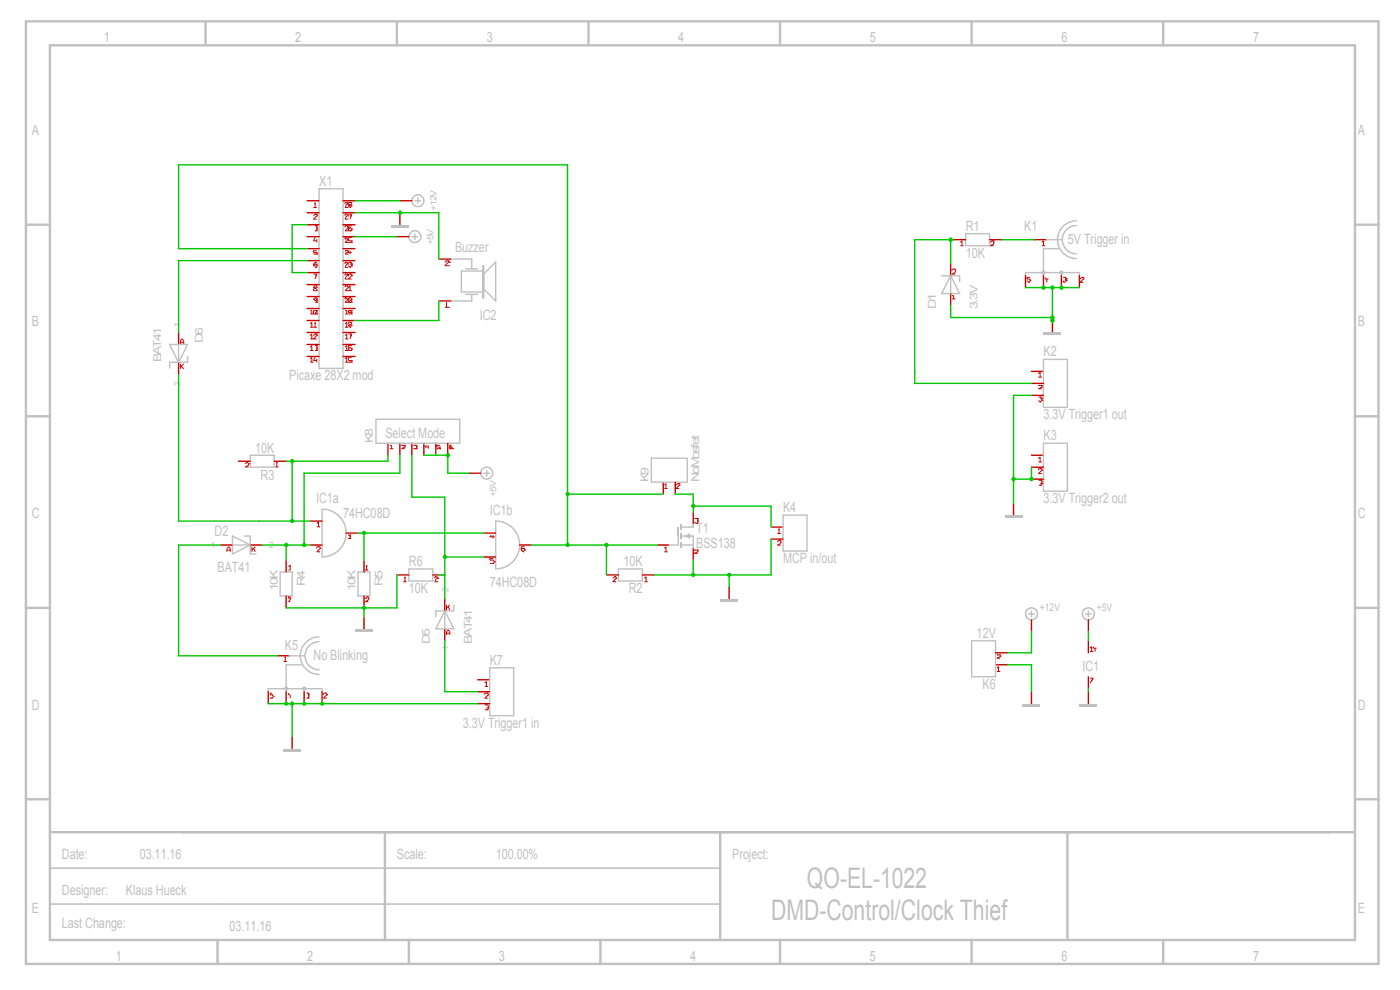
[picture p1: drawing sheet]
<svg xmlns="http://www.w3.org/2000/svg" width="297mm" height="210mm" viewBox="0 0 297 210" stroke-linecap="round" stroke-linejoin="round" font-family="sans-serif">
<path d="M77.2 130.9v2.5" fill="none" stroke="#c80000" stroke-width=".3"/>
<path d="M75.3 133.4h3.8v.6h-3.8z" fill-rule="evenodd" fill="#c0c0c0"/>
<path d="M53.1 96.6h5.1v2.5h-5.1zM59.4 121.3h2.6v5.1h-2.6zM75.9 121.3h2.6v5.1h-2.6zM86.7 120.7h5.1v2.5h-5.1zM131.2 120.7h5.1v2.5h-5.1z" fill="none" stroke="#c0c0c0" stroke-width=".3"/>
<path d="M50.6 97.8h2.5M58.2 97.8h2.5M60.7 118.8v2.5M77.2 118.8v2.5M60.7 126.4v2.5M77.2 126.4v2.5M84.2 122h2.5M91.8 122h2.6M128.7 122h2.5M136.3 122h2.5" fill="none" stroke="#c80000" stroke-width=".3"/>
<g fill="none" stroke="#c80000" stroke-width=".21">
<path d="M52 98.3h.1M52.4 98h.1M52.4 98l-.4 .3M52.4 98l.3 .3M52.7 98.3h.1M52.7 98.3v.4l-.7 .4h.7M58.4 99.1h.7M58.7 98v1.1M77.8 119.9v1M61.2 126.9h.1M61.2 126.9v-.3h.4v.7l-.4 .3h.4M61.2 120.2l.4-.3v1h-.4"/>
<path d="M61.6 126.9h.1M77.4 126.9h.4v-.3h.3v.7l-.7 .3h.7M77.4 120.9h.7M78.1 126.9h.1M85.5 123.4h.8M85.9 122.3v1.1M92.3 122.3h.1M92.3 122.3h.3M92.3 122.3v.4M92.6 122.3h.1M92.6 122.3l.4 .4M93 122.7h.1"/>
<path d="M93 122.7h-.4l-.3 .7h.7M130.4 122.3h.1M130.4 122.3h.3v.4M130.4 122.3l-.4 .4M130.7 122.7h.1M130.7 122.7l-.7 .7h.7M136.7 123.4h.7M136.7 122.7l.4-.4v1.1"/>
</g>
<g fill="none" stroke="#c0c0c0" stroke-width=".51">
<path d="M5.5 4.5h286.9v200h-286.9zM10.6 9.6h276.8v189.8h-276.8zM43.6 4.5v5.1M84.2 4.5v5.1M124.8 4.5v5.1M165.5 4.5v5.1M206.1 4.5v5.1M246.8 4.5v5.1M5.5 47.7h5.1M287.4 47.7h5.1M5.5 88.3h5.1M287.4 88.3h5.1"/>
<path d="M5.5 128.9h5.1M287.4 128.9h5.1M5.5 169.5h5.1M10.6 176.5h276.8M81.7 176.5v22.9M152.8 176.5v22.9M226.4 176.5v22.9M287.4 169.5h5.1M46.1 199.4v5.1M86.7 199.4v5.1M127.4 199.4v5.1M165.5 199.4v5.1"/>
<path d="M206.1 199.4v5.1M246.8 199.4v5.1"/>
</g>
<path d="M10.6 184.1h142.2M10.6 191.8h142.2" fill="none" stroke="#c0c0c0" stroke-width=".34"/>
<path d="M143.8 111.8h.3v1.9h-.3z" fill-rule="evenodd" fill="#c0c0c0"/>
<path d="M139.4 115.6h2.6M147.1 108.6v2.6M147.1 116.2v2.6" fill="none" stroke="#c80000" stroke-width=".3"/>
<g fill="none" stroke="#c80000" stroke-width=".21">
<path d="M140.9 117h.7M140.9 116.3l.4-.3v1M147.3 116.7h.1M147.3 116.7h.7M147.3 110h.7M148 116.7h.1M148 117h.1M148 110h.1M148 110.3h.1M148 110.7h.1M148 117l-.7 .4h.7M148 110v1h-.4l-.3-.3"/>
<path d="M148 116.7v.3"/>
</g>
<path d="M144.5 113.7h2.6" fill="none" stroke="#c0c0c0" stroke-width=".3"/>
<g fill="#c0c0c0">
<path d="M144.4 115h.3v1.2h-.3z" fill-rule="evenodd"/>
<path d="M144.4 113.1h.3v1.2h-.3z" fill-rule="evenodd"/>
<path d="M144.4 111.2h.3v1.2h-.3z" fill-rule="evenodd"/>
</g>
<path d="M143.9 113.7v1.9h-1.9M144.5 115.6h2.6M147.1 111.2v.6h-2.6M147.1 113.7v2.5" fill="none" stroke="#c0c0c0" stroke-width=".3"/>
<path d="M145.2 113.7l1.2-.6v1.2z" fill="#c0c0c0"/>
<g fill="none" stroke="#c80000" stroke-width=".3">
<path d="M93.1 54.9h2.5M201.7 55.9v2.6M202.3 50.8h2.6M209.9 50.8h2.6M37.9 70.5v2.6M37.9 76.9v2.5M93.1 63.8h2.5M201.7 62.3v2.5M46.8 115.6h2.5M53.1 115.6h2.5M140.7 102.3v2.5M143.3 102.3v2.5"/>
<path d="M215 106.7v2.6M94.4 127v2.6M94.4 133.4v2.5"/>
</g>
<g fill="none" stroke="#c80000" stroke-width=".21">
<path d="M94.7 55.3h.1M94.7 55.3h.4M94.7 55.3l-.3 .4M95.1 55.3h.1M95.1 55.3l.3 .4M95.4 55.7h.1M95.4 55.7h-.3l-.7 .7h1M202 57.4v-.3h.7v.7l-.7 .3h.7M202.3 57.1h.1M202.7 57.4h.1M203.7 52.1h.7M203.7 51.4l.4-.3v1"/>
<path d="M210.4 51.1h.1M210.4 51.1h.4M210.4 51.1l-.3 .3M210.8 51.1h.1M210.8 51.4h.1M210.8 51.1v.7l-.7 .3h.7M38.3 72.9v-.7l.3-.3 .4 .3v.7M38.3 77.2v1M38.3 77.5l.7 .7M38.3 72.6h.7M39 77.2l-.7 .7M94.4 65.2h1"/>
<path d="M94.7 64.1v1.1M202 63.4h.7M202 62.7h.3v.7M48.2 117v-.7l.3-.3 .4 .3v.7M48.2 116.7h.7M53.4 116v1M53.8 116.3l.4 .7M54.2 116l-.8 .7M140.9 103.6h.7M140.9 102.9l.4-.3v1M143.8 102.6h.1M143.8 102.6h.3"/>
<path d="M143.8 102.6l-.4 .3M144.1 102.6h.1M144.1 102.9h.1M144.1 102.9l-.7 .7h.7M144.1 102.6v.3M94.7 128.3v1.1M94.7 134.7v-.7l.4-.4 .3 .4v.7M94.7 134.3h.7M95.1 128.7l.3 .7M95.4 128.3l-.7 .7"/>
</g>
<g fill="none" stroke="#c0c0c0" stroke-width=".3">
<path d="M95.6 54.9h4.5v2.1M98.8 57h2.5M102.4 56.4h.2v6.8h-.2zM102.6 57.5h-4.7v4.4h4.7M102.6 58.1l2.6-2.5v8.2l-2.6-2.5M199.8 58.5h3.8v1.2M201.7 58.5l1.9 3.8h-3.8zM201.7 58.5v3.8M204.9 49.6h5v2.5h-5zM36 73.1h3.8l-1.9 3.8zM37.9 73.1v3.8M39.8 75.6v1.2h-3.8v1.3"/>
<path d="M98.8 62.4h2.5M100.1 62.4v1.4h-4.5M138.2 97.2h7.6v5.1h-7.6zM49.3 113.7l3.8 1.9-3.8 1.9zM49.3 115.6h3.8M51.9 113.7h1.2v3.8h1.2M94.4 129.6l1.9 3.8h-3.8zM94.4 129.6v3.8M96.3 128.4v1.2h-3.8v1.3"/>
</g>
<path d="M213.1 109.3h3.8v.6h-3.8z" fill-rule="evenodd" fill="#c0c0c0"/>
<path d="M223.3 68v2.5" fill="none" stroke="#c80000" stroke-width=".3"/>
<path d="M221.4 70.5h3.8v.7h-3.8z" fill-rule="evenodd" fill="#c0c0c0"/>
<path d="M82.3 94v2.6M84.8 94v2.6M87.4 94v2.6M89.9 94v2.6M92.5 94v2.6M95 94v2.6M99.4 100.4h2.6M154.7 124.5v2.5" fill="none" stroke="#c80000" stroke-width=".3"/>
<g fill="none" stroke="#c80000" stroke-width=".21">
<path d="M82.7 95.2h.7M82.7 94.5h.4v.7M85.2 94.5h.1M85.2 94.5h.7M85.5 94.5h.1M85.9 94.5h.1M85.9 94.8h.1M85.9 94.8l-.7 .4h.7M85.9 94.5v.3M87.7 95.2h.7M87.7 94.5h.7M88 94.5h.1"/>
<path d="M88 95.2h.1M88.4 94.5h.1M88.4 94.8h.1M88.4 95.2h.1M88.4 94.5v.7M90.5 94.5l-.4 .3h.7M90.8 94.5v.7M92.6 95.2h.7M93.3 95.2h.1M93.3 94.8h.1M93.3 94.8v.4M93.3 94.5h-.7v.3h.7"/>
<path d="M95.4 94.5h.1M95.4 95.2h.1M95.4 94.8h.1M95.4 95.2h.7M95.4 94.8h.4M95.4 94.5h.4M95.4 94.5v.7M95.8 95.2h.1M95.8 94.8h.1M95.8 94.8l.3 .4M96.1 95.2h.1"/>
</g>
<g fill="none" stroke="#c0c0c0" stroke-width=".3">
<path d="M79.8 88.9h17.7v5.1h-17.7zM103.3 99.7v1.3M102.6 100.4h1.3"/>
<circle cx="103.3" cy="100.3" r="1.28"/>
</g>
<path d="M152.8 127h3.8v.7h-3.8z" fill-rule="evenodd" fill="#c0c0c0"/>
<path d="M62 156.3v2.5" fill="none" stroke="#c80000" stroke-width=".3"/>
<path d="M60.1 158.8h3.8v.6h-3.8z" fill-rule="evenodd" fill="#c0c0c0"/>
<path d="M101.3 144.2h2.6M101.3 146.7h2.6M101.3 149.3h2.6M230.9 146.7v2.6" fill="none" stroke="#c80000" stroke-width=".3"/>
<path d="M102.8 145.6h.7M102.8 144.9l.4-.3v1M102.8 147.4v-.4h.7v.4M102.8 149.5h.7v1.1h-.7M103.2 147h.1M103.2 149.5h.1M103.2 150.6h.1M103.2 150.2h.3M103.5 147.4h.1M103.5 149.9h.1M103.5 150.2h.1M103.5 147.4l-.7 .7h.7" fill="none" stroke="#c80000" stroke-width=".21"/>
<path d="M103.9 141.6h5.1v10.2h-5.1z" fill="none" stroke="#c0c0c0" stroke-width=".3"/>
<path d="M229 149.3h3.8v.6h-3.8z" fill-rule="evenodd" fill="#c0c0c0"/>
<g fill="none" stroke="#c0c0c0" stroke-width=".3">
<path d="M87.4 50.2h1.2M88 49.6v1.2M68.3 108a5.1 5.1 0 0 1 5.1 5.1 5.1 5.1 0 0 1-5.1 5.1zM105.2 110.5a5.1 5.1 0 0 1 5 5.1 5.1 5.1 0 0 1-5 5.1zM230.3 130.2h1.2M230.9 129.6v1.3"/>
<circle cx="88" cy="50.2" r="1.27"/>
<circle cx="230.9" cy="130.2" r="1.27"/>
</g>
<path d="M84.2 50.2h2.5M84.8 45.1v2.6M65.8 115.6h2.5M65.8 110.5h2.5M73.4 113.1h2.5M102.6 118.2h2.6M102.6 113.1h2.6M110.2 115.6h2.6M230.9 131.5v2.5M230.9 135.9v2.6M230.9 143.6v2.5" fill="none" stroke="#c80000" stroke-width=".3"/>
<g fill="none" stroke="#c80000" stroke-width=".21">
<path d="M67.2 116.3v-.3h.7v.3M67.2 111.8h.7M67.2 111l.4-.3v1.1M67.6 116h.1M67.9 116.3h.1M67.9 116.3l-.7 .7h.7M73.9 113.5h.1M73.9 114.2h.1M73.9 113.5h.4M73.9 114.2h.4M74.3 113.5h.1M74.3 113.9h.1"/>
<path d="M74.3 114.2h.1M74.3 113.5v.7M103.9 119.5h.7M104.2 113.5l-.3 .4h1.1M104.6 119.5h.1M104.6 118.8h.1M104.6 118.8l.4 .4M104.6 118.5h-.7v.3h.7M104.6 113.5v.7M105 119.2h.1M105 119.2l-.4 .3M110.6 116.7h.1"/>
<path d="M110.6 116.7l.3 .3M110.6 116.3h.7v.4M110.9 117h.1M110.9 116.3h.1M111.3 116.7h.1M111.3 116h-.7v.7M111.3 116.7l-.4 .3M231.2 138.2h.8M231.2 137.5l.4-.3v1M232 137.2v.3h.7M232.3 137.5v.7M231.2 143.9h.8l-.8 1"/>
<path d="M231.6 144.2h.4"/>
</g>
<path d="M82.9 47.7h3.8v.6h-3.8z" fill-rule="evenodd" fill="#c0c0c0"/>
<g fill="none" stroke="#c0c0c0" stroke-width=".3">
<path d="M88 42.6h1.3M88.6 42v1.2M218.2 130.2h1.3M218.8 129.6v1.3"/>
<circle cx="88.7" cy="42.6" r="1.27"/>
<circle cx="218.8" cy="130.2" r="1.27"/>
</g>
<path d="M84.8 42.6h2.6M218.8 131.5v2.5M218.8 146.7v2.6" fill="none" stroke="#c80000" stroke-width=".3"/>
<path d="M216.9 149.3h3.8v.6h-3.8z" fill-rule="evenodd" fill="#c0c0c0"/>
<path d="M58.8 139.1h2.5M211.2 138.5h2.5M211.2 141h2.5" fill="none" stroke="#c80000" stroke-width=".3"/>
<path d="M60.5 139.3v1M211.5 138.9h.1M211.5 138.9h.7M211.8 138.9h.1M212.2 138.9h.1M212.2 139.3h.1M212.2 139.3l-.7 .3h.7M212.2 138.9v.4M60.1 140.3h.8M211.5 142.4h.7M211.5 141.7l.3-.3v1" fill="none" stroke="#c80000" stroke-width=".21"/>
<path d="M206.1 135.9h5.1v7.7h-5.1z" fill="none" stroke="#c0c0c0" stroke-width=".3"/>
<g fill="#c0c0c0">
<circle cx="60.7" cy="146.1" r=".45"/>
<circle cx="64.5" cy="146.1" r=".45"/>
</g>
<path d="M221.4 76.2h5v10.2h-5zM221.4 94h5v10.2h-5zM166.1 109.3h5.1v7.6h-5.1zM61.3 139.1h3.2M67.7 135.1a4 4 0 0 0-4 4 4 4 0 0 0 4 4M67.7 136.1a2.98 2.98 0 0 0-3 3 2.98 2.98 0 0 0 3 3M56.9 146.7v-.6h11.4v.6M63.9 141h-3.2v5.7M64.5 146.1v.6" fill="none" stroke="#c0c0c0" stroke-width=".3"/>
<g fill="none" stroke="#c80000" stroke-width=".3">
<path d="M219.5 50.8h2.5M218.8 78.8h2.6M218.8 96.6h2.6M218.8 99.1h2.6M218.8 81.3h2.6M218.8 83.9h2.6M163.6 111.8h2.5M163.6 114.3h2.5M218.8 101.6h2.6M56.9 146.7v2.6M60.7 146.7v2.6M64.5 146.7v2.6"/>
<path d="M68.3 146.7v2.6"/>
</g>
<g fill="none" stroke="#c80000" stroke-width=".21">
<path d="M221 52.1h.7M221 51.4l.4-.3v1M220.3 79.3l.4-.4v1.1M220.3 81.8h.1M220.3 98h.7M220.3 97.3l.4-.4v1.1M220.3 99.8v-.4h.7v.4M220.3 84.2h.7v.7M220.3 80h.7M220.3 81.8h.7M220.3 84.9l.4 .4M220.7 99.4h.1"/>
<path d="M220.7 81.8h.1M220.7 84.2h.1M220.7 85.3h.1M220.7 84.6h.3M221 99.8h.1M221 81.8h.1M221 82.1h.1M221 84.6h.1M221 84.9h.1M221 99.8l-.7 .7h.7M221 81.8v.3M221 82.1l-.7 .4h.7"/>
<path d="M221 84.9l-.3 .4M164.9 113.2h.7M165.3 114.6h.1M165.3 112.1v1.1M165.3 114.6h.3v.7l-.7 .3h.7M165.3 114.6l-.4 .3M165.6 114.9h.1M220.3 101.9h.7v1h-.7M220.7 101.9h.1M220.7 102.9h.1M220.7 102.6h.3M221 102.2h.1"/>
<path d="M221 102.6h.1M57.3 148.1h.1M57.3 148.1h.4M57.7 148.1h.1M57.7 147.4h.1M57.7 147h-.4v.4h.4M57.7 147.4l.3 .3M58 147.7h.1M58 147.7l-.3 .4M61.2 147v.4h.4v.7M65.1 147h.1M65.1 148.1h.1"/>
<path d="M65.1 148.1h.3M65.1 147h.3M65.4 147h.1M65.4 147.4h.1M65.4 148.1h.1M65.4 147.7h.1M65.4 147v1.1M68.6 147.4v-.4h.7v.4M69 147h.1M69.3 147.4h.1M69.3 147.4l-.7 .7h.7"/>
</g>
<g fill="#c0c0c0">
<circle cx="221.4" cy="57.8" r=".48"/>
<circle cx="225.2" cy="57.8" r=".48"/>
</g>
<path d="M67.7 40h5.1v38.1h-5.1zM217.6 58.5v-.7h11.4v.7M222 50.8h3.2M224.5 52.7h-3.1v5.8M225.2 57.8v.7M228.3 46.8a4 4 0 0 0-3.9 4 4 4 0 0 0 3.9 4M228.3 47.8a3 3 0 0 0-2.9 3 3 3 0 0 0 2.9 3" fill="none" stroke="#c0c0c0" stroke-width=".3"/>
<g fill="none" stroke="#c80000" stroke-width=".3">
<path d="M65.2 57.8h2.5M65.2 55.3h2.5M65.2 52.7h2.5M65.2 50.2h2.5M65.2 47.7h2.5M65.2 45.1h2.5M65.2 42.6h2.5M72.8 57.8h2.5M72.8 55.3h2.5M72.8 52.7h2.5M72.8 50.2h2.5M72.8 47.7h2.5"/>
<path d="M72.8 45.1h2.5M72.8 42.6h2.5M217.6 58.5v2.5M221.4 58.5v2.5M225.2 58.5v2.5M229 58.5v2.5M65.2 73.1h2.5M65.2 70.5h2.5M65.2 68h2.5M65.2 65.4h2.5M65.2 62.9h2.5M65.2 60.4h2.5"/>
<path d="M65.2 75.6h2.5M72.8 73.1h2.5M72.8 70.5h2.5M72.8 68h2.5M72.8 65.4h2.5M72.8 62.9h2.5M72.8 60.4h2.5M72.8 75.6h2.5"/>
</g>
<g fill="none" stroke="#c80000" stroke-width=".21">
<path d="M66.5 58.1h.7l-.3 1.1M66.5 53.9h.7M66.5 44h.7M66.9 55.7h.1M66.9 56h.1M66.9 47.9h.1M66.9 49h.1M66.9 45.4h.1M66.9 43v1M66.9 55.7l-.4 .3v.4M66.9 58.5h.3M66.9 55.7h.3"/>
<path d="M66.9 56h.3M66.9 56l-.4 .4M66.9 50.4l-.4 .7h.7M66.9 47.9h.3M66.9 49h.3M66.9 45.4h.3M66.9 45.4l-.4 .4M67.2 56.4h.1M67.2 56h.1M67.2 53.9h.1M67.2 53.5h.1M67.2 47.9h.1"/>
<path d="M67.2 48.3h.1M67.2 49h.1M67.2 48.6h.1M67.2 45.4h.1M67.2 45.8h.1M67.2 45.4v.4M67.2 47.9v1.1M67.2 50.7v.7M67.2 53.5v.4M67.2 56v.7h-.3v-.3h-.4M67.2 53.2h-.7v.3h.7M67.2 45.8l-.7 .7h.7"/>
<path d="M73.2 43h.1M73.2 45.4h.1M73.2 47.9h.1M73.2 50.7h.1M73.2 53.2h.1M73.2 55.7h.1M73.2 58.1h.1M73.2 58.1h.4M73.2 55.7h.4M73.2 53.2h.7v.3M73.2 47.9h.4M73.2 45.4h.4"/>
<path d="M73.2 43h.4M73.2 43v.3M73.2 45.4v.4M73.2 47.9v.4M73.2 50.7v-.3h.4v.3h.3M73.2 55.7v.3M73.2 58.1v.4M73.6 43h.1M73.6 45.4h.1M73.6 47.9h.1M73.6 53.2h.1M73.6 55.7h.1"/>
<path d="M73.6 58.1h.1M73.6 43l.3 .3M73.6 45.4l.3 .4M73.6 47.9l.3 .4M73.6 55.7l.3 .3M73.6 58.1l.3 .4M73.9 43.3h.1M73.9 43.7h.1M73.9 45.8h.1M73.9 48.3h.1M73.9 48.6h.1M73.9 50.7h.1"/>
<path d="M73.9 56h.1M73.9 58.5h.1M73.9 58.5h-.3l-.4 .7h1.4M73.9 58.5v-.4h.7v.4M73.9 55.7h.7v.7M73.9 56h-.3l-.4 .7h.7M73.9 48.3l-.7 .7h1.4v-.4M73.9 45.8h-.3l-.4 .7h.7M73.9 45.4h.7l-.3 1.1M73.9 43.3h-.3l-.4 .7h.7M73.9 43.3v-.3h.7v.3l-.7 .4M73.9 43.7l.4 .3"/>
<path d="M73.9 43.3l.7 .4M73.9 50.7l-.7 .7h1.4M73.9 56.4l.4 .3M74.3 44h.1M74.3 43h.1M74.3 49h.1M74.3 48.3h.1M74.3 51.4h.1M74.3 55.7h.1M74.3 56.7h.1M74.3 58.1h.1M74.3 48.3l-.4 .3"/>
<path d="M74.3 56h.3M74.3 45.8h.3M74.3 48.3l.3 .3M74.3 53.2v.7M74.6 43.7h.1M74.6 48.6h.1M74.6 51.4h.1M74.6 51.1h.1M74.6 56h.1M74.6 56.4h.1M74.6 58.5h.1M74.6 53.5h-1l-.4 .4h.7"/>
<path d="M74.6 50.4h-.7v.7h.7M74.6 47.9h-.7v1.1M74.6 43.7l-.3 .3M74.6 51.1v.3M74.6 56.4l-.3 .3M74.6 58.5l-.7 .7M217.8 59.5l.4 .4M218.2 59.9h.1M218.5 59.5h.1M218.5 58.8h-.7v.4h.7v.3M218.5 59.5l-.3 .4M221.7 58.8v.4h.7"/>
<path d="M222.1 59.2v.7M225.6 58.8h.1M225.6 59.5v.4h.4v-.4h.3M225.6 58.8h.4M226 58.8h.1M226 59.2h.1M226 59.2h.3M226 58.8l.3 .4M226 59.2l.3 .3M226.3 59.2h.1M226.3 59.5h.1M229.5 58.8h.1"/>
<path d="M229.5 58.8h.3M229.5 58.8l-.4 .4M229.8 58.8h.1M229.8 59.2h.1M229.8 59.2l-.7 .7h.7M229.8 58.8v.4M65.8 74.4h.7M65.8 65.9h.3v.7M65.8 68.7l.3-.3v1M65.8 71.2l.3-.4v1.1M65.8 73.7l.3-.4v1.1M65.8 76.1l.3-.3v1"/>
<path d="M65.8 71.9h1.4M65.8 69.4h1.4M65.8 66.6h1.4M65.8 76.8h.7M66.5 63.4h.1M66.5 61h.1M66.5 61l.4-.4h.3v.4M66.5 61l.7 .3v.4M66.5 63.4h.4v-.3h.3v1M66.5 63.4l.4 .4M66.9 73.3h.1M66.9 74.4h.1"/>
<path d="M66.9 70.8h.1M66.9 65.9h.1M66.9 66.6h.1M66.9 63.8h.1M66.9 74.4h.3M66.9 73.3h.3M66.9 70.8h.3M66.9 70.8l-.4 .4M66.9 68.4v1M66.9 64.1h.3M66.9 63.8h.3M66.9 75.8l-.4 .7h.7"/>
<path d="M67.2 73.3h.1M67.2 73.7h.1M67.2 74.4h.1M67.2 74h.1M67.2 70.8h.1M67.2 71.2h.1M67.2 66.6h.1M67.2 65.9h.1M67.2 64.1h.1M67.2 63.4h.1M67.2 63.8h.1M67.2 61.7h.1"/>
<path d="M67.2 61h.1M67.2 65.9v.7M67.2 70.8v.4M67.2 73.3v1.1M67.2 76.1v.7M67.2 71.2l-.7 .7M67.2 65.9h-.7v.7M67.2 61l-.7 .3v.4h.7M67.2 65.9l-.3 .7M73.2 60.6h.1M73.2 63.4h.1M73.2 71.9h.7"/>
<path d="M73.2 69.4h.7M73.2 66.6h1.4M73.2 65.9h.4v.7M73.2 63.4v-.3h.4v.3h.3M73.2 60.6h.4M73.2 60.6v.4M73.2 68.7l.4-.3v1M73.2 71.2l.4-.4v1.1M73.2 73.7l.4-.4v1.1M73.2 76.1l.4-.3v1M73.2 76.8h1.4M73.6 60.6h.1"/>
<path d="M73.6 60.6l.3 .4M73.9 61h.1M73.9 63.4h.1M73.9 64.1h.1M73.9 65.9h.1M73.9 66.2h.1M73.9 69.1h.1M73.9 74h.1M73.9 70.8h.7l-.3 1.1M73.9 65.9h.7M73.9 63.4v.7M73.9 65.9v.3"/>
<path d="M73.9 69.1l.7-.4v-.3h-.7v.3l.7 .4M73.9 66.2h.7M73.9 69.1l.4 .3M74.3 64.1h.1M74.3 63.1h.1M74.3 65.9h.1M74.3 66.2h.1M74.3 69.4h.1M74.3 68.4h.1M74.3 74.4h.1M74.3 73.7h.1M74.3 76.8h.1"/>
<path d="M74.3 63.1l-1.1 1h1.4M74.3 61.7v-1.1l-1.1 1.1h1.4M74.3 63.1l.3 .3M74.3 71.2h.3M74.3 73.7l.3 .3M74.3 73.7l-.4 .3M74.6 64.1h.1M74.6 63.4h.1M74.6 66.6h.1M74.6 65.9h.1M74.6 66.2h.1M74.6 69.1h.1"/>
<path d="M74.6 74h.1M74.6 76.8h.1M74.6 76.5h.1M74.6 74v.4h-1.4M74.6 73.3h-.7v1.1M74.6 75.8h-.7v.7h.7M74.6 63.4v.7M74.6 65.9v.7M74.6 76.5v.3M74.6 63.4l-.7 .7M74.6 69.1l-.3 .3"/>
</g>
<path d="M94.4 118.2v3.8h-1.3" fill="none" stroke="#00c800" stroke-width=".3"/>
<circle cx="94.4" cy="118.1" r=".45" fill="#00c800"/>
<path d="M87.4 96.6v8.9h7v12.7h8.2M94.4 122v5" fill="none" stroke="#00c800" stroke-width=".3"/>
<circle cx="128.7" cy="115.6" r=".47" fill="#00c800"/>
<path d="M139.4 115.6h-10.7v6.4" fill="none" stroke="#00c800" stroke-width=".3"/>
<circle cx="120.4" cy="104.8" r=".45" fill="#00c800"/>
<path d="M120.4 35v69.8h20.3" fill="none" stroke="#00c800" stroke-width=".3"/>
<circle cx="120.4" cy="115.6" r=".45" fill="#00c800"/>
<path d="M120.4 35h-82.5v17.7h27.3M65.2 47.7h-3.2v10.1h3.2M112.8 115.6h15.9M120.4 104.8v10.8M94.4 135.9v10.8h6.9" fill="none" stroke="#00c800" stroke-width=".3"/>
<circle cx="60.7" cy="115.6" r=".45" fill="#00c800"/>
<path d="M55.6 115.6h5.1v3.2" fill="none" stroke="#00c800" stroke-width=".3"/>
<circle cx="64.5" cy="115.6" r=".45" fill="#00c800"/>
<path d="M65.2 55.3h-27.3v15.2M194.1 50.8v30.5h24.7M201.7 50.8h.6M93.1 63.8v4.2h-17.8M84.8 96.6v3.8h-20.3v15.2M60.7 115.6h5.1" fill="none" stroke="#00c800" stroke-width=".3"/>
<circle cx="201.7" cy="50.8" r=".48" fill="#00c800"/>
<path d="M194.1 50.8h7.6v5.1M212.5 50.8h7" fill="none" stroke="#00c800" stroke-width=".3"/>
<circle cx="62" cy="97.8" r=".47" fill="#00c800"/>
<path d="M37.9 79.4v31.1h17.1M60.7 97.8h1.3M62 110.5h3.8" fill="none" stroke="#00c800" stroke-width=".3"/>
<circle cx="62" cy="110.5" r=".45" fill="#00c800"/>
<path d="M82.3 96.6v1.2h-20.3v12.7h-7M46.8 115.6h-8.9v23.5h20.9" fill="none" stroke="#00c800" stroke-width=".3"/>
<circle cx="77.2" cy="113.1" r=".45" fill="#00c800"/>
<path d="M75.9 113.1h26.7M77.2 113.1v5.7" fill="none" stroke="#00c800" stroke-width=".3"/>
<circle cx="95" cy="96.6" r=".47" fill="#00c800"/>
<path d="M75.3 50.2h8.9M89.9 96.6h5.1v3.8h4.4M230.9 134v1.9" fill="none" stroke="#00c800" stroke-width=".3"/>
<circle cx="147.1" cy="107.3" r=".47" fill="#00c800"/>
<path d="M75.3 42.6h9.5M143.3 104.8h3.8v3.8M147.1 107.4h16.5v4.4M218.8 134v4.5h-5.1" fill="none" stroke="#00c800" stroke-width=".3"/>
<circle cx="77.2" cy="128.9" r=".45" fill="#00c800"/>
<path d="M77.2 128.9v2M84.2 122v6.9h-23.5" fill="none" stroke="#00c800" stroke-width=".3"/>
<circle cx="147.1" cy="121.9" r=".47" fill="#00c800"/>
<path d="M138.8 122h8.3" fill="none" stroke="#00c800" stroke-width=".3"/>
<circle cx="218.8" cy="101.6" r=".47" fill="#00c800"/>
<path d="M93.1 45.1v9.8M218.8 99.1v2.5" fill="none" stroke="#00c800" stroke-width=".3"/>
<circle cx="84.8" cy="45.1" r=".47" fill="#00c800"/>
<path d="M84.8 45.1h8.3" fill="none" stroke="#00c800" stroke-width=".3"/>
<circle cx="223.3" cy="68" r=".48" fill="#00c800"/>
<path d="M223.3 67.4v.6" fill="none" stroke="#00c800" stroke-width=".3"/>
<circle cx="223.3" cy="67.4" r=".48" fill="#00c800"/>
<path d="M223.3 61v6.4h-21.6v-2.6" fill="none" stroke="#00c800" stroke-width=".3"/>
<circle cx="215" cy="101.6" r=".47" fill="#00c800"/>
<path d="M218.8 83.9h-3.8v22.8M215 101.6h3.8" fill="none" stroke="#00c800" stroke-width=".3"/>
<circle cx="223.3" cy="61" r=".48" fill="#00c800"/>
<path d="M217.6 61h7.6" fill="none" stroke="#00c800" stroke-width=".3"/>
<circle cx="221.4" cy="61" r=".48" fill="#00c800"/>
<path d="M225.2 61h3.8" fill="none" stroke="#00c800" stroke-width=".3"/>
<circle cx="225.2" cy="61" r=".48" fill="#00c800"/>
<path d="M223.3 67.4v.6" fill="none" stroke="#00c800" stroke-width=".3"/>
<circle cx="68.3" cy="149.2" r=".45" fill="#00c800"/>
<path d="M68.3 149.3h33" fill="none" stroke="#00c800" stroke-width=".3"/>
<circle cx="154.7" cy="121.9" r=".47" fill="#00c800"/>
<path d="M163.6 114.3v7.7h-16.5v-3.2M154.7 122v2.5M56.9 149.3h5.1" fill="none" stroke="#00c800" stroke-width=".3"/>
<circle cx="60.7" cy="149.2" r=".45" fill="#00c800"/>
<path d="M64.5 149.3h3.8" fill="none" stroke="#00c800" stroke-width=".3"/>
<circle cx="64.5" cy="149.2" r=".45" fill="#00c800"/>
<path d="M60.7 149.3h3.8" fill="none" stroke="#00c800" stroke-width=".3"/>
<circle cx="62" cy="149.2" r=".45" fill="#00c800"/>
<path d="M75.3 45.1h9.5M62 149.3v7M213.7 141h5.1v5.7M230.9 146.1v.6" fill="none" stroke="#00c800" stroke-width=".3"/>
<g font-size="6" fill="#c0c0c0">
<text x="171.2" y="188.4">QO-EL-1022</text>
<text x="163.6" y="195.2">DMD-Control/Clock Thief</text>
</g>
<g font-size="3" fill="#c0c0c0">
<text x="22" y="8.9">1</text>
<text x="62.6" y="8.9">2</text>
<text x="103.3" y="8.9">3</text>
<text x="143.9" y="8.9">4</text>
<text x="184.5" y="8.9">5</text>
<text x="225.2" y="8.9">6</text>
<text x="265.8" y="8.9">7</text>
<text x="6.8" y="28.6">A</text>
<text x="288.1" y="28.6">A</text>
<text x="67.7" y="39.5">X1</text>
<text x="96.5" y="53.5">Buzzer</text>
<text x="204.9" y="48.9">R1</text>
<text x="217.3" y="48.9">K1</text>
<text x="226.5" y="51.8">5V Trigger in</text>
<text x="204.9" y="54.7">10K</text>
<text x="6.8" y="69.3">B</text>
<text x="101.8" y="67.9">IC2</text>
<text x="288.1" y="69.3">B</text>
<text x="221.4" y="75.6">K2</text>
<text x="61.3" y="80.6">Picaxe 28X2 mod</text>
<text x="221.4" y="88.9">3.3V Trigger1 out</text>
<text x="81.8" y="92.8">Select Mode</text>
<text x="221.4" y="93.4">K3</text>
<text x="54.1" y="96">10K</text>
<text x="55.3" y="101.7">R3</text>
<text x="67.1" y="106.7">IC1a</text>
<text x="221.4" y="106.7">3.3V Trigger2 out</text>
<text x="6.8" y="109.9">C</text>
<text x="45.5" y="113.7">D2</text>
<text x="72.8" y="109.9">74HC08D</text>
<text x="103.9" y="109.3">IC1b</text>
<text x="147.7" y="113.1">T1</text>
<text x="166.1" y="108.6">K4</text>
<text x="288.1" y="109.9">C</text>
<text x="147.7" y="116.2">BSS138</text>
<text x="166.1" y="119.4">MCP in/out</text>
<text x="46.1" y="121.3">BAT41</text>
<text x="86.7" y="125.8">10K</text>
<text x="86.7" y="120.1">R6</text>
<text x="103.9" y="124.5">74HC08D</text>
<text x="132.3" y="120.1">10K</text>
<text x="133.4" y="125.9">R2</text>
<text x="60.4" y="137.8">K5</text>
<text x="207.2" y="135.4">12V</text>
<text x="66.5" y="140.1">No Blinking</text>
<text x="103.9" y="141">K7</text>
<text x="229.6" y="142.3">IC1</text>
<text x="208.5" y="146.2">K6</text>
<text x="6.8" y="150.5">D</text>
<text x="98.2" y="154.3">3.3V Trigger1 in</text>
<text x="288.1" y="150.5">D</text>
<text x="13.1" y="182.2">Date:</text>
<text x="29.6" y="182.2">03.11.16</text>
<text x="84.2" y="182.2">Scale:</text>
<text x="105.2" y="182.2">100.00%</text>
<text x="155.3" y="182.2">Project:</text>
<text x="13.1" y="189.9">Designer:</text>
<text x="26.7" y="189.9">Klaus Hueck</text>
<text x="6.8" y="193.7">E</text>
<text x="13.1" y="196.9">Last Change:</text>
<text x="48.7" y="197.5">03.11.16</text>
<text x="288.1" y="193.7">E</text>
<text x="24.6" y="203.8">1</text>
<text x="65.2" y="203.8">2</text>
<text x="105.8" y="203.8">3</text>
<text x="146.4" y="203.8">4</text>
<text x="184.5" y="203.8">5</text>
<text x="225.2" y="203.8">6</text>
<text x="265.8" y="203.8">7</text>
</g>
<g font-size="2.3" fill="#c0c0c0">
<text x="198.5" y="65.4" transform="rotate(-90 198.5 65.4)">D1</text>
<text x="207.4" y="65.4" transform="rotate(-90 207.4 65.4)">3.3V</text>
<text x="34.2" y="76.8" transform="rotate(-90 34.2 76.8)">BAT41</text>
<text x="43.1" y="72.8" transform="rotate(-90 43.1 72.8)">D6</text>
<text x="79.1" y="94" transform="rotate(-90 79.1 94)">K8</text>
<text x="137.5" y="102.3" transform="rotate(-90 137.5 102.3)">K9</text>
<text x="148.3" y="102.3" transform="rotate(-90 148.3 102.3)">NoMosfet</text>
<text x="58.9" y="125.3" transform="rotate(-90 58.9 125.3)">10K</text>
<text x="64.6" y="124.2" transform="rotate(-90 64.6 124.2)">R4</text>
<text x="75.4" y="125.3" transform="rotate(-90 75.4 125.3)">10K</text>
<text x="81.2" y="124.2" transform="rotate(-90 81.2 124.2)">R5</text>
<text x="91.2" y="136.6" transform="rotate(-90 91.2 136.6)">D5</text>
<text x="100.1" y="136.6" transform="rotate(-90 100.1 136.6)">BAT41</text>
</g>
<g font-size="2.2" fill="#c0c0c0">
<text x="220.6" y="129.7">+12V</text>
<text x="232.7" y="129.7">+5V</text>
</g>
<g font-size="1.8" fill="#c0c0c0">
<text x="92.6" y="44.8" transform="rotate(-90 92.6 44.8)">+12V</text>
<text x="91.9" y="52.1" transform="rotate(-90 91.9 52.1)">+5V</text>
<text x="38.3" y="69.5" transform="rotate(-90 38.3 69.5)">1</text>
<text x="38.3" y="81.9" transform="rotate(-90 38.3 81.9)">2</text>
<text x="105.3" y="105.4" transform="rotate(-90 105.3 105.4)">+5V</text>
<text x="44.7" y="116.3">1</text>
<text x="57.1" y="116.3">2</text>
<text x="95.1" y="125.6" transform="rotate(-90 95.1 125.6)">2</text>
<text x="95.1" y="138" transform="rotate(-90 95.1 138)">1</text>
</g>
</svg>
